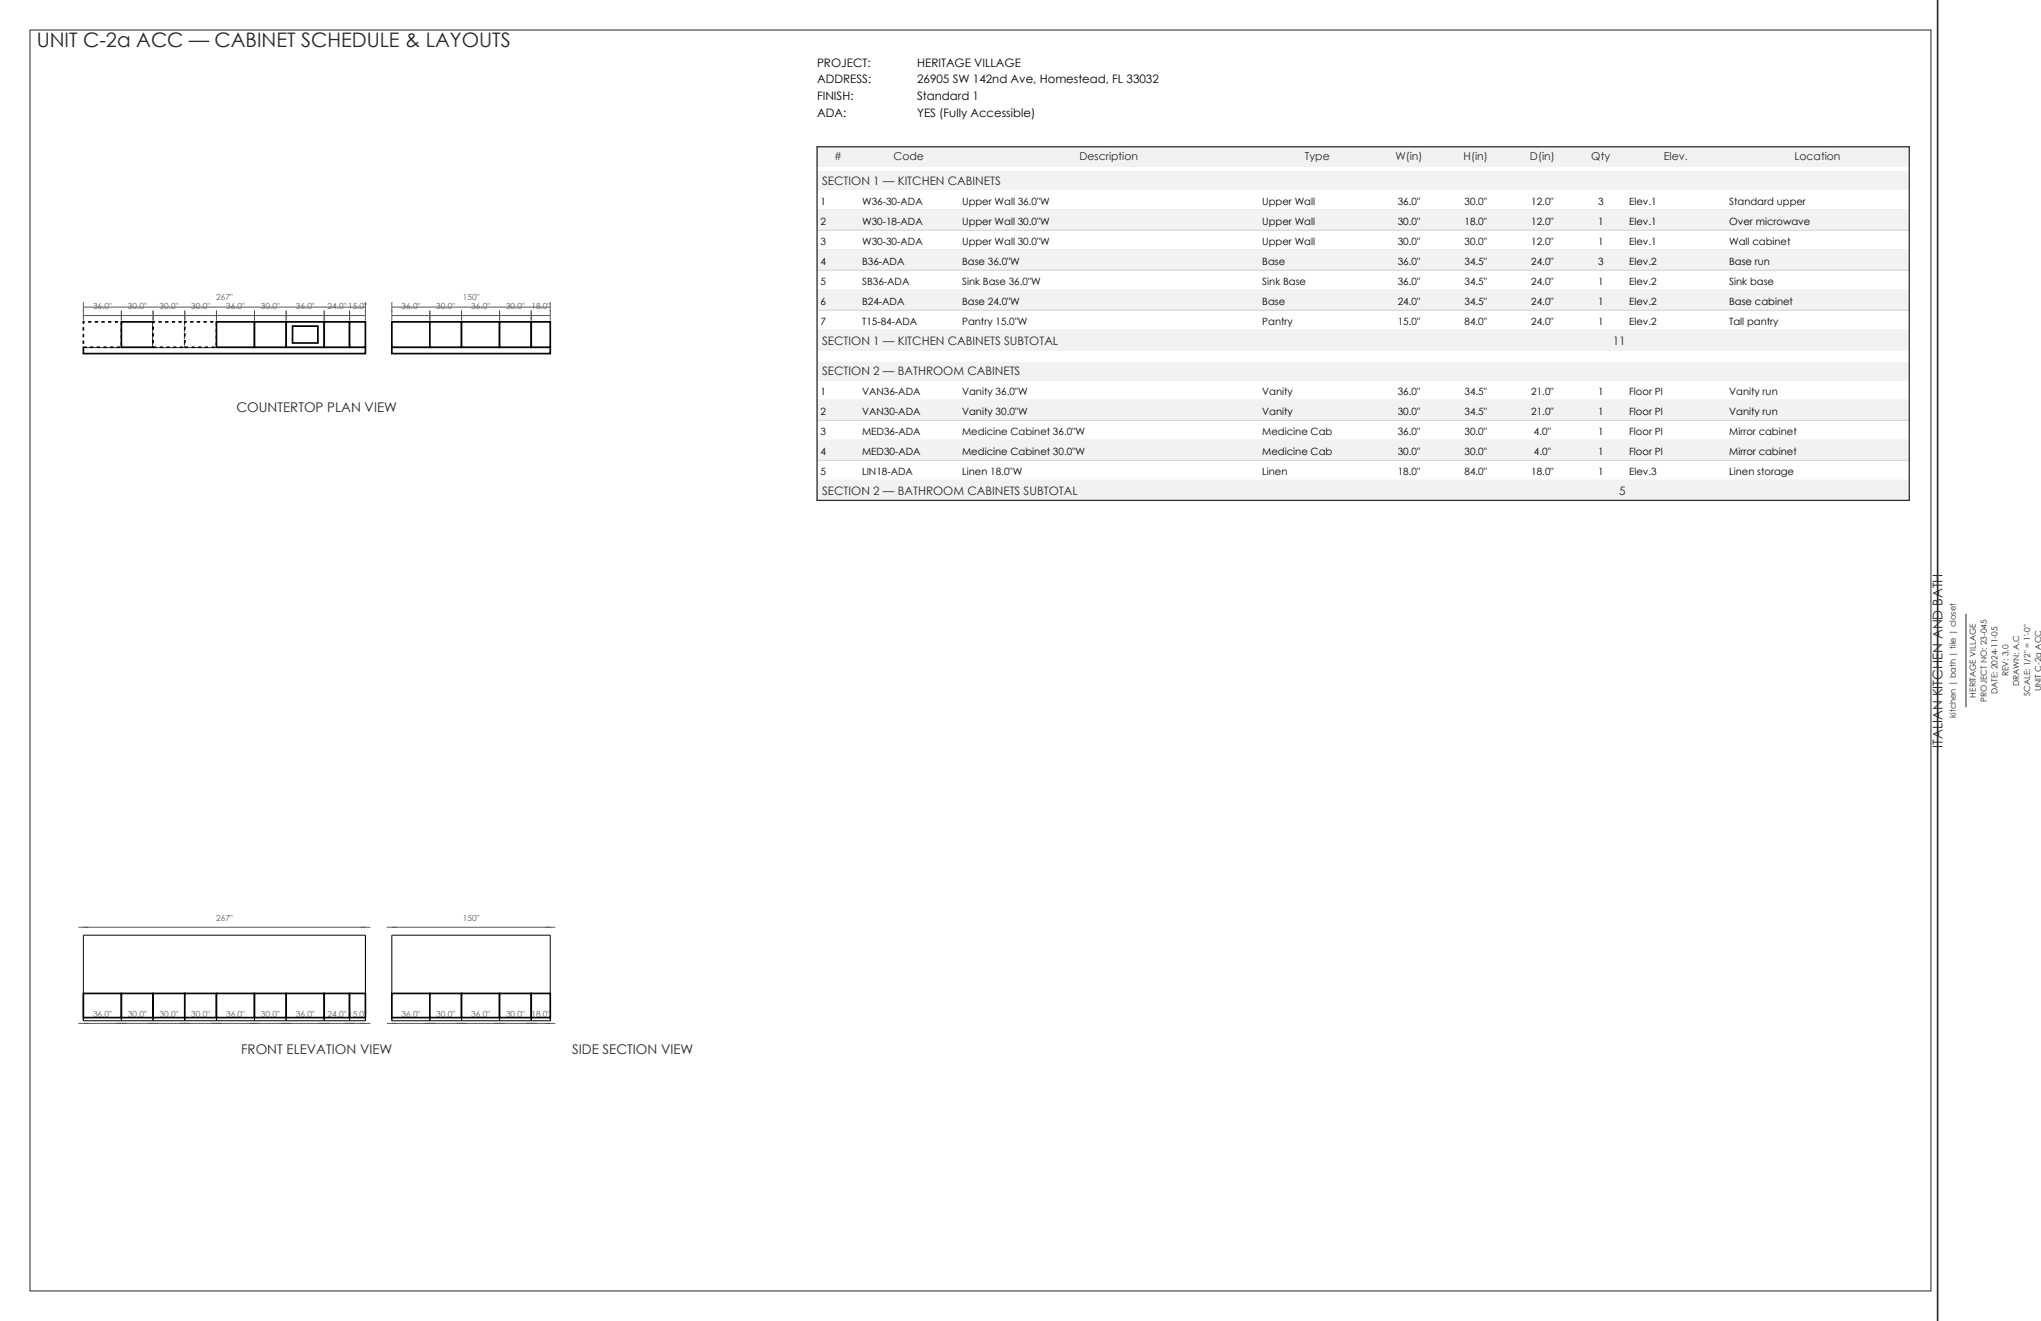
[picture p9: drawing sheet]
<svg xmlns="http://www.w3.org/2000/svg" width="432mm" height="279mm" viewBox="0 0 432 279" stroke-linecap="round" stroke-linejoin="round" font-family="sans-serif">
<path d="M6.3 6.4h402.2v266.6h-402.2z" fill="none" stroke="#262626" stroke-width=".21"/>
<path d="M409.9 0h21.9v279.4h-21.9z" fill-rule="evenodd" fill="#fff"/>
<path d="M415.9 129.8v19.8" fill="none" stroke="#262626" stroke-width=".21"/>
<path d="M409.9 0v279.4" fill="none" stroke="#262626" stroke-width=".35"/>
<path d="M64.6 70.1l.2 .2-.2 .2-.3-.2z" fill="none" stroke="#000" stroke-width=".21"/>
<g fill="#fff" stroke="#000" stroke-width=".35">
<path d="M17.6 73.4h59.7v1.4h-59.7z" fill-rule="evenodd"/>
<path d="M25.7 68.1h6.7v5.3h-6.7z" fill-rule="evenodd"/>
<path d="M45.8 68.1h8v5.3h-8z" fill-rule="evenodd"/>
<path d="M53.8 68.1h6.7v5.3h-6.7z" fill-rule="evenodd"/>
<path d="M60.5 68.1h8.1v5.3h-8.1z" fill-rule="evenodd"/>
<path d="M61.9 69h5.4v3.6h-5.4z" fill-rule="evenodd"/>
<path d="M68.6 68.1h5.4v5.3h-5.4z" fill-rule="evenodd"/>
<path d="M74 68.1h3.3v5.3h-3.3z" fill-rule="evenodd"/>
<path d="M82.9 73.4h33.5v1.4h-33.5z" fill-rule="evenodd"/>
<path d="M82.9 68.1h8v5.3h-8z" fill-rule="evenodd"/>
<path d="M90.9 68.1h6.7v5.3h-6.7z" fill-rule="evenodd"/>
<path d="M97.6 68.1h8.1v5.3h-8.1z" fill-rule="evenodd"/>
<path d="M105.7 68.1h6.7v5.3h-6.7z" fill-rule="evenodd"/>
<path d="M112.4 68.1h4v5.3h-4z" fill-rule="evenodd"/>
</g>
<g fill="#fff" stroke="#000" stroke-width=".35" stroke-dasharray=".7 .7" stroke-linecap="butt">
<path d="M17.6 68.1h8.1v5.3h-8.1z" fill-rule="evenodd"/>
<path d="M32.4 68.1h6.7v5.3h-6.7z" fill-rule="evenodd"/>
<path d="M39.1 68.1h6.7v5.3h-6.7z" fill-rule="evenodd"/>
</g>
<g fill="none" stroke="#595959" stroke-width=".21">
<path d="M17.6 66.7h59.7M17.6 63.9v3.9M17.6 65h59.7M25.7 65.7v2.1M32.4 65.7v2.1M39.1 65.7v2.1M45.8 65.7v2.1M53.8 65.7v2.1M60.5 65.7v2.1M68.6 65.7v2.1M74 65.7v2.1M77.3 63.9v3.9"/>
<path d="M82.9 66.7h33.5M82.9 65h33.5M82.9 63.9v3.9M90.9 65.7v2.1M97.6 65.7v2.1M105.7 65.7v2.1M112.4 65.7v2.1M116.4 63.9v3.9"/>
</g>
<g fill="none" stroke="#000" stroke-width=".21">
<path d="M17.6 197.8h59.7v18.1h-59.7zM82.9 197.8h33.5v18.1h-33.5zM17.6 211.1h59.7M21 210.6h1.3M21.3 211.6v1M21.7 211.1v4.1M22 211.6v1M25.7 215.2v.7M28.4 210.6h1.3M28.7 211.6v1M29 211.1v4.1M29.4 211.6v1"/>
<path d="M32.4 215.2v.7M35.1 210.6h1.3M35.4 211.6v1M35.7 211.1v4.1M36.1 211.6v1M39.1 215.2v.7M41.8 210.6h1.3M42.1 211.6v1M42.4 211.1v4.1M42.8 211.6v1M45.8 215.2v.7M49.1 210.6h1.4"/>
<path d="M49.5 211.6v1M49.8 211.1v4.1M50.2 211.6v1M53.8 215.2v.7M56.5 210.6h1.4M56.9 211.6v1M57.2 211.1v4.1M57.5 211.6v1M60.5 215.2v.7M63.9 210.6h1.3M64.2 211.6v1M64.6 211.1v4.1"/>
<path d="M64.9 211.6v1M68.6 215.2v.7M70.6 210.6h1.3M70.9 211.6v1M71.3 211.1v4.1M71.6 211.6v1M74 215.2v.7M75 210.6h1.3M76.7 211.6v1M82.9 211.1h33.5M86.2 210.6h1.4M86.6 211.6v1"/>
<path d="M86.9 211.1v4.1M87.3 211.6v1M90.9 215.2v.7M93.6 210.6h1.4M94 211.6v1M94.3 211.1v4.1M94.6 211.6v1M97.6 215.2v.7M101 210.6h1.3M101.3 211.6v1M101.7 211.1v4.1M102 211.6v1"/>
<path d="M105.7 215.2v.7M108.4 210.6h1.3M108.7 211.6v1M109 211.1v4.1M109.4 211.6v1M112.4 215.2v.7M113.7 210.6h1.4M115.9 211.6v1"/>
</g>
<g fill="none" stroke="#000" stroke-width=".21" stroke-dasharray=".7 .7" stroke-linecap="butt">
<path d="M17.6 213.2l4.1 2M17.6 213.2l4.1-2.1M25.7 213.2l-4 2M25.7 213.2l-4-2.1M25.7 213.2l3.3 2M25.7 213.2l3.3-2.1M32.4 213.2l-3.4 2M32.4 213.2l-3.4-2.1M32.4 213.2l3.3 2M32.4 213.2l3.3-2.1M39.1 213.2l-3.4 2M39.1 213.2l-3.4-2.1"/>
<path d="M39.1 213.2l3.3 2M39.1 213.2l3.3-2.1M45.8 213.2l-3.4 2M45.8 213.2l-3.4-2.1M45.8 213.2l4 2M45.8 213.2l4-2.1M53.8 213.2l-4 2M53.8 213.2l-4-2.1M53.8 213.2l3.4 2M53.8 213.2l3.4-2.1M60.5 213.2l-3.3 2M60.5 213.2l-3.3-2.1"/>
<path d="M60.5 213.2l4.1 2M60.5 213.2l4.1-2.1M68.6 213.2l-4 2M68.6 213.2l-4-2.1M68.6 213.2l2.7 2M68.6 213.2l2.7-2.1M74 213.2l-2.7 2M74 213.2l-2.7-2.1M74 213.2l3.3 2M74 213.2l3.3-2.1M82.9 213.2l4 2M82.9 213.2l4-2.1"/>
<path d="M90.9 213.2l-4 2M90.9 213.2l-4-2.1M90.9 213.2l3.4 2M90.9 213.2l3.4-2.1M97.6 213.2l-3.3 2M97.6 213.2l-3.3-2.1M97.6 213.2l4.1 2M97.6 213.2l4.1-2.1M105.7 213.2l-4 2M105.7 213.2l-4-2.1M105.7 213.2l3.3 2M105.7 213.2l3.3-2.1"/>
<path d="M112.4 213.2l-3.4 2M112.4 213.2l-3.4-2.1M112.4 213.2l4 2M112.4 213.2l4-2.1"/>
</g>
<g fill="#fff" stroke="#000" stroke-width=".35">
<path d="M17.6 210.1h8.1v5.1h-8.1z" fill-rule="evenodd"/>
<path d="M25.7 210.1h6.7v5.1h-6.7z" fill-rule="evenodd"/>
<path d="M32.4 210.1h6.7v5.1h-6.7z" fill-rule="evenodd"/>
<path d="M39.1 210.1h6.7v5.1h-6.7z" fill-rule="evenodd"/>
<path d="M45.8 210.1h8v5.1h-8z" fill-rule="evenodd"/>
<path d="M53.8 210.1h6.7v5.1h-6.7z" fill-rule="evenodd"/>
<path d="M60.5 210.1h8.1v5.1h-8.1z" fill-rule="evenodd"/>
<path d="M68.6 210.1h5.4v5.1h-5.4z" fill-rule="evenodd"/>
<path d="M74 210.1h3.3v5.1h-3.3z" fill-rule="evenodd"/>
<path d="M82.9 210.1h8v5.1h-8z" fill-rule="evenodd"/>
<path d="M90.9 210.1h6.7v5.1h-6.7z" fill-rule="evenodd"/>
<path d="M97.6 210.1h8.1v5.1h-8.1z" fill-rule="evenodd"/>
<path d="M105.7 210.1h6.7v5.1h-6.7z" fill-rule="evenodd"/>
<path d="M112.4 210.1h4v5.1h-4z" fill-rule="evenodd"/>
</g>
<path d="M16.6 196.1h61.8M81.8 196.1h35.7M16.6 216.5h61.8M81.8 216.5h35.7" fill="none" stroke="#595959" stroke-width=".21"/>
<g fill="#f2f2f2">
<path d="M172.9 31h231v4.3h-231z" fill-rule="evenodd"/>
<path d="M172.9 36.3h231v3.9h-231z" fill-rule="evenodd"/>
</g>
<path d="M172.9 44.4h231" fill="none" stroke="#d3d3d3" stroke-width=".21"/>
<path d="M172.9 44.4h231v4.3h-231z" fill-rule="evenodd" fill="#f2f2f2"/>
<path d="M172.9 48.7h231M172.9 52.9h231" fill="none" stroke="#d3d3d3" stroke-width=".21"/>
<path d="M172.9 52.9h231v4.3h-231z" fill-rule="evenodd" fill="#f2f2f2"/>
<path d="M172.9 57.2h231M172.9 61.4h231" fill="none" stroke="#d3d3d3" stroke-width=".21"/>
<path d="M172.9 61.4h231v4.2h-231z" fill-rule="evenodd" fill="#f2f2f2"/>
<path d="M172.9 65.6h231M172.9 69.8h231" fill="none" stroke="#d3d3d3" stroke-width=".21"/>
<g fill="#f2f2f2">
<path d="M172.9 69.8h231v4.3h-231z" fill-rule="evenodd"/>
<path d="M172.9 76.6h231v3.8h-231z" fill-rule="evenodd"/>
</g>
<path d="M172.9 84.7h231" fill="none" stroke="#d3d3d3" stroke-width=".21"/>
<path d="M172.9 84.7h231v4.2h-231z" fill-rule="evenodd" fill="#f2f2f2"/>
<path d="M172.9 88.9h231M172.9 93.1h231" fill="none" stroke="#d3d3d3" stroke-width=".21"/>
<path d="M172.9 93.1h231v4.3h-231z" fill-rule="evenodd" fill="#f2f2f2"/>
<path d="M172.9 97.4h231M172.9 101.6h231" fill="none" stroke="#d3d3d3" stroke-width=".21"/>
<path d="M172.9 101.6h231v4.2h-231z" fill-rule="evenodd" fill="#f2f2f2"/>
<path d="M172.9 31h231v74.8h-231z" fill="none" stroke="#262626" stroke-width=".26"/>
<text font-size="4.2" fill="#262626" x="7.8" y="9.9">UNIT C-2a ACC — CABINET SCHEDULE &amp; LAYOUTS</text>
<g font-size="2.8" fill="#262626">
<text x="50" y="87.1">COUNTERTOP PLAN VIEW</text>
<text x="411" y="158.1" transform="rotate(-90 411 158.1)">ITALIAN KITCHEN AND BATH</text>
<text x="51" y="223">FRONT ELEVATION VIEW</text>
<text x="121.1" y="223">SIDE SECTION VIEW</text>
</g>
<g font-size="2.5">
<text x="172.9" y="14.1">PROJECT:</text>
<text x="172.9" y="17.6">ADDRESS:</text>
<text x="194" y="14.1">HERITAGE VILLAGE</text>
<text x="194" y="17.6">26905 SW 142nd Ave, Homestead, FL 33032</text>
<text x="172.9" y="21.2">FINISH:</text>
<text x="194" y="21.2">Standard 1</text>
<text x="172.9" y="24.7">ADA:</text>
<text x="194" y="24.7">YES (Fully Accessible)</text>
</g>
<g font-size="2.5" fill="#262626">
<text x="173.9" y="39.2">SECTION 1 — KITCHEN CABINETS</text>
<text x="173.9" y="73">SECTION 1 — KITCHEN CABINETS SUBTOTAL</text>
<text x="341.2" y="73">11</text>
<text x="173.9" y="79.4">SECTION 2 — BATHROOM CABINETS</text>
<text x="173.9" y="104.8">SECTION 2 — BATHROOM CABINETS SUBTOTAL</text>
<text x="342.6" y="104.8">5</text>
</g>
<g font-size="2.3" fill="#262626">
<text x="176.4" y="33.9">#</text>
<text x="189.1" y="33.9">Code</text>
<text x="228.4" y="33.9">Description</text>
<text x="276.1" y="33.9">Type</text>
<text x="295.2" y="33.9">W(in)</text>
<text x="309.6" y="33.9">H(in)</text>
<text x="323.7" y="33.9">D(in)</text>
<text x="336.7" y="33.9">Qty</text>
<text x="352" y="33.9">Elev.</text>
<text x="379.7" y="33.9">Location</text>
</g>
<g font-size="2.1">
<text x="173.6" y="43.4">1</text>
<text x="173.6" y="47.6">2</text>
<text x="182.4" y="43.4">W36-30-ADA</text>
<text x="182.4" y="47.6">W30-18-ADA</text>
<text x="203.6" y="43.4">Upper Wall 36.0&quot;W</text>
<text x="203.6" y="47.6">Upper Wall 30.0&quot;W</text>
<text x="267.1" y="43.4">Upper Wall</text>
<text x="267.1" y="47.6">Upper Wall</text>
<text x="295.7" y="43.4">36.0&quot;</text>
<text x="295.7" y="47.6">30.0&quot;</text>
<text x="309.8" y="43.4">30.0&quot;</text>
<text x="309.8" y="47.6">18.0&quot;</text>
<text x="323.9" y="43.4">12.0&quot;</text>
<text x="323.9" y="47.6">12.0&quot;</text>
<text x="338.1" y="43.4">3</text>
<text x="338.1" y="47.6">1</text>
<text x="344.7" y="43.4">Elev.1</text>
<text x="344.7" y="47.6">Elev.1</text>
<text x="365.8" y="43.4">Standard upper</text>
<text x="365.8" y="47.6">Over microwave</text>
<text x="173.6" y="51.9">3</text>
<text x="182.4" y="51.9">W30-30-ADA</text>
<text x="203.6" y="51.9">Upper Wall 30.0&quot;W</text>
<text x="267.1" y="51.9">Upper Wall</text>
<text x="295.7" y="51.9">30.0&quot;</text>
<text x="309.8" y="51.9">30.0&quot;</text>
<text x="323.9" y="51.9">12.0&quot;</text>
<text x="338.1" y="51.9">1</text>
<text x="344.7" y="51.9">Elev.1</text>
<text x="365.8" y="51.9">Wall cabinet</text>
<text x="173.6" y="56.1">4</text>
<text x="182.4" y="56.1">B36-ADA</text>
<text x="203.6" y="56.1">Base 36.0&quot;W</text>
<text x="267.1" y="56.1">Base</text>
<text x="295.7" y="56.1">36.0&quot;</text>
<text x="309.8" y="56.1">34.5&quot;</text>
<text x="323.9" y="56.1">24.0&quot;</text>
<text x="338.1" y="56.1">3</text>
<text x="344.7" y="56.1">Elev.2</text>
<text x="365.8" y="56.1">Base run</text>
<text x="173.6" y="60.3">5</text>
<text x="173.6" y="64.6">6</text>
<text x="182.4" y="60.3">SB36-ADA</text>
<text x="182.4" y="64.6">B24-ADA</text>
<text x="203.6" y="60.3">Sink Base 36.0&quot;W</text>
<text x="203.6" y="64.6">Base 24.0&quot;W</text>
<text x="267.1" y="60.3">Sink Base</text>
<text x="267.1" y="64.6">Base</text>
<text x="295.7" y="60.3">36.0&quot;</text>
<text x="295.7" y="64.6">24.0&quot;</text>
<text x="309.8" y="60.3">34.5&quot;</text>
<text x="309.8" y="64.6">34.5&quot;</text>
<text x="323.9" y="60.3">24.0&quot;</text>
<text x="323.9" y="64.6">24.0&quot;</text>
<text x="338.1" y="60.3">1</text>
<text x="338.1" y="64.6">1</text>
<text x="344.7" y="60.3">Elev.2</text>
<text x="344.7" y="64.6">Elev.2</text>
<text x="365.8" y="60.3">Sink base</text>
<text x="365.8" y="64.6">Base cabinet</text>
<text x="173.6" y="68.8">7</text>
<text x="182.4" y="68.8">T15-84-ADA</text>
<text x="203.6" y="68.8">Pantry 15.0&quot;W</text>
<text x="267.1" y="68.8">Pantry</text>
<text x="295.7" y="68.8">15.0&quot;</text>
<text x="309.8" y="68.8">84.0&quot;</text>
<text x="323.9" y="68.8">24.0&quot;</text>
<text x="338.1" y="68.8">1</text>
<text x="344.7" y="68.8">Elev.2</text>
<text x="365.8" y="68.8">Tall pantry</text>
<text x="173.6" y="83.6">1</text>
<text x="182.4" y="83.6">VAN36-ADA</text>
<text x="203.6" y="83.6">Vanity 36.0&quot;W</text>
<text x="267.1" y="83.6">Vanity</text>
<text x="295.7" y="83.6">36.0&quot;</text>
<text x="309.8" y="83.6">34.5&quot;</text>
<text x="323.9" y="83.6">21.0&quot;</text>
<text x="338.1" y="83.6">1</text>
<text x="344.7" y="83.6">Floor Pl</text>
<text x="365.8" y="83.6">Vanity run</text>
<text x="173.6" y="87.8">2</text>
<text x="182.4" y="87.8">VAN30-ADA</text>
<text x="203.6" y="87.8">Vanity 30.0&quot;W</text>
<text x="267.1" y="87.8">Vanity</text>
<text x="295.7" y="87.8">30.0&quot;</text>
<text x="309.8" y="87.8">34.5&quot;</text>
<text x="323.9" y="87.8">21.0&quot;</text>
<text x="338.1" y="87.8">1</text>
<text x="344.7" y="87.8">Floor Pl</text>
<text x="365.8" y="87.8">Vanity run</text>
<text x="173.6" y="92.1">3</text>
<text x="182.4" y="92.1">MED36-ADA</text>
<text x="203.6" y="92.1">Medicine Cabinet 36.0&quot;W</text>
<text x="267.1" y="92.1">Medicine Cab</text>
<text x="295.7" y="92.1">36.0&quot;</text>
<text x="309.8" y="92.1">30.0&quot;</text>
<text x="324.5" y="92.1">4.0&quot;</text>
<text x="338.1" y="92.1">1</text>
<text x="344.7" y="92.1">Floor Pl</text>
<text x="365.8" y="92.1">Mirror cabinet</text>
<text x="173.6" y="96.3">4</text>
<text x="173.6" y="100.5">5</text>
<text x="182.4" y="96.3">MED30-ADA</text>
<text x="182.4" y="100.5">LIN18-ADA</text>
<text x="203.6" y="96.3">Medicine Cabinet 30.0&quot;W</text>
<text x="203.6" y="100.5">Linen 18.0&quot;W</text>
<text x="267.1" y="96.3">Medicine Cab</text>
<text x="267.1" y="100.5">Linen</text>
<text x="295.7" y="96.3">30.0&quot;</text>
<text x="295.7" y="100.5">18.0&quot;</text>
<text x="309.8" y="96.3">30.0&quot;</text>
<text x="309.8" y="100.5">84.0&quot;</text>
<text x="323.9" y="100.5">18.0&quot;</text>
<text x="324.5" y="96.3">4.0&quot;</text>
<text x="338.1" y="96.3">1</text>
<text x="338.1" y="100.5">1</text>
<text x="344.7" y="96.3">Floor Pl</text>
<text x="344.7" y="100.5">Elev.3</text>
<text x="365.8" y="96.3">Mirror cabinet</text>
<text x="365.8" y="100.5">Linen storage</text>
</g>
<g font-size="1.8" fill="#595959">
<text x="19.7" y="65.3">36.0&quot;</text>
<text x="27.1" y="65.3">30.0&quot;</text>
<text x="33.8" y="65.3">30.0&quot;</text>
<text x="40.5" y="65.3">30.0&quot;</text>
<text x="45.7" y="63.5">267&quot;</text>
<text x="47.8" y="65.3">36.0&quot;</text>
<text x="55.2" y="65.3">30.0&quot;</text>
<text x="62.6" y="65.3">36.0&quot;</text>
<text x="69.3" y="65.3">24.0&quot; 15.0&quot;</text>
<text x="84.9" y="65.3">36.0&quot;</text>
<text x="92.3" y="65.3">30.0&quot;</text>
<text x="97.9" y="63.5">150&quot;</text>
<text x="99.7" y="65.3">36.0&quot;</text>
<text x="107.1" y="65.3">30.0&quot;</text>
<text x="112.4" y="65.3">18.0&quot;</text>
<text x="45.7" y="194.7">267&quot;</text>
<text x="97.9" y="194.7">150&quot;</text>
<text x="19.7" y="215">36.0&quot;</text>
<text x="27.1" y="215">30.0&quot;</text>
<text x="33.8" y="215">30.0&quot;</text>
<text x="40.5" y="215">30.0&quot;</text>
<text x="47.8" y="215">36.0&quot;</text>
<text x="55.2" y="215">30.0&quot;</text>
<text x="62.6" y="215">36.0&quot;</text>
<text x="69.3" y="215">24.0&quot; 15.0&quot;</text>
<text x="84.9" y="215">36.0&quot;</text>
<text x="92.3" y="215">30.0&quot;</text>
<text x="99.7" y="215">36.0&quot;</text>
<text x="107.1" y="215">30.0&quot;</text>
<text x="112.4" y="215">18.0&quot;</text>
</g>
<g font-size="1.8" fill="#262626">
<text x="424.9" y="143" transform="rotate(-90 424.9 143)">REV: 3.0</text>
<text x="418" y="147.6" transform="rotate(-90 418 147.6)">HERITAGE VILLAGE</text>
<text x="420.3" y="148.4" transform="rotate(-90 420.3 148.4)">PROJECT NO: 23-045</text>
<text x="422.6" y="146.8" transform="rotate(-90 422.6 146.8)">DATE: 2024-11-05</text>
<text x="427.2" y="145.1" transform="rotate(-90 427.2 145.1)">DRAWN: A.C</text>
<text x="429.5" y="147.3" transform="rotate(-90 429.5 147.3)">SCALE: 1/2&quot; = 1'-0&quot;</text>
<text x="431.8" y="146.2" transform="rotate(-90 431.8 146.2)">UNIT C-2a ACC</text>
<text x="413.8" y="151.9" transform="rotate(-90 413.8 151.9)">kitchen | bath | tile | closet</text>
</g>
</svg>
